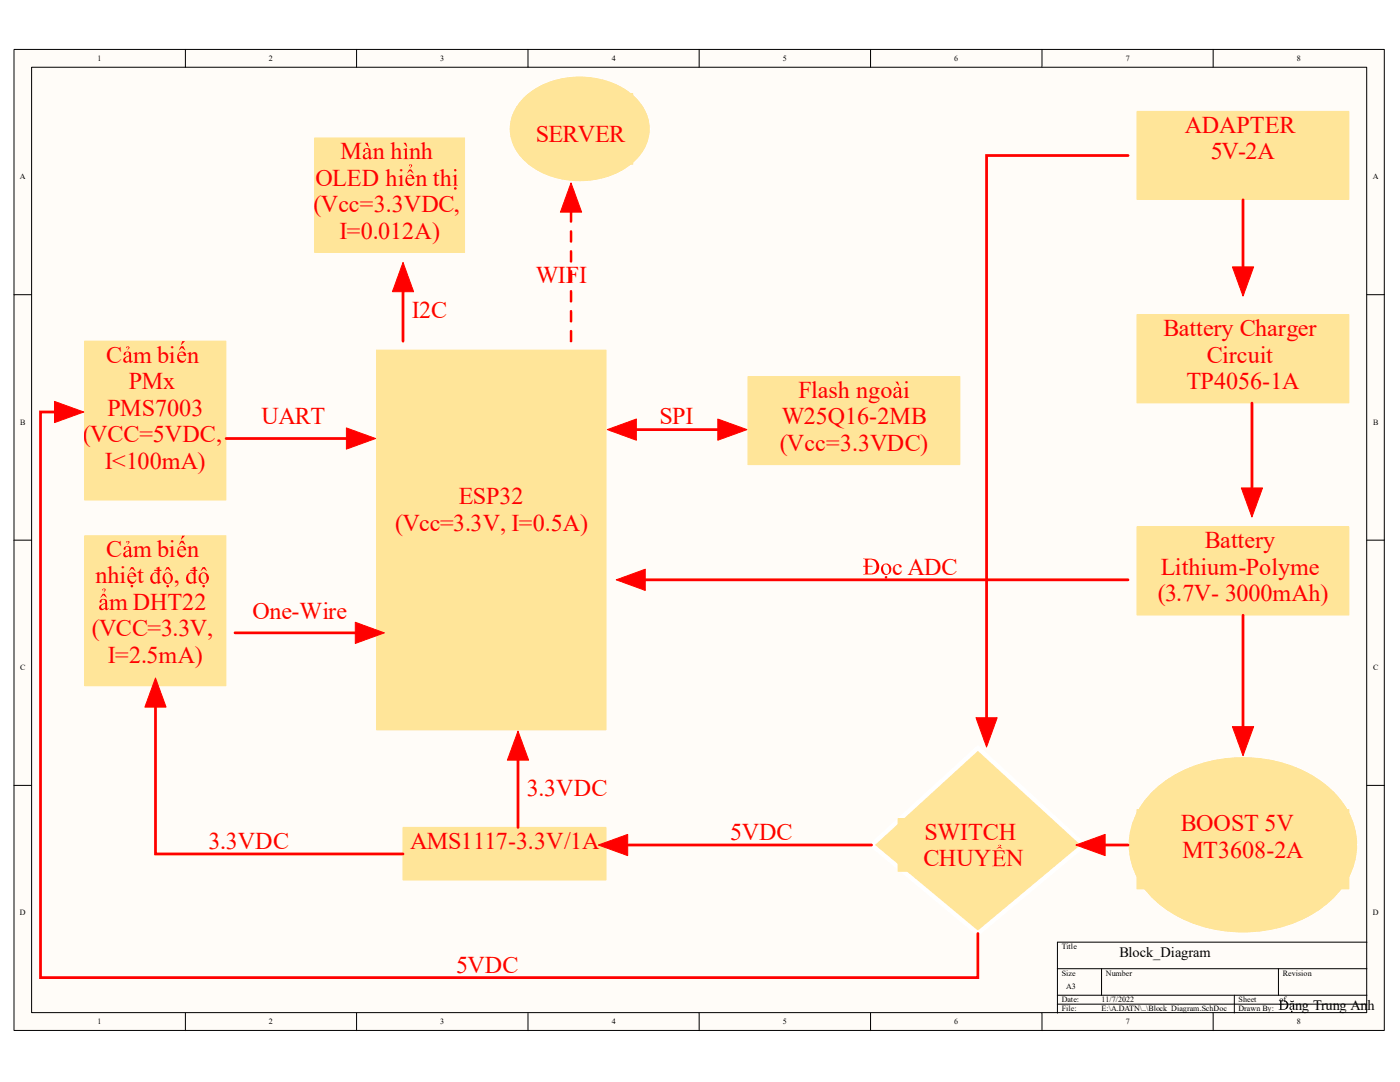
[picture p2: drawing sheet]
<svg xmlns="http://www.w3.org/2000/svg" width="279mm" height="216mm" viewBox="0 0 279 216" stroke-linecap="round" stroke-linejoin="round" font-family="sans-serif">
<path d="M2.8 9.9h273.5v195.7h-273.5z" fill="#fffcf8"/>
<path d="M2.8 9.9h273.5v195.7h-273.5z" fill="none" stroke="#000" stroke-width=".2"/>
<path d="M6.3 13.4h266.5v188.7h-266.5z" fill="#fffcf8"/>
<g fill="none" stroke="#000" stroke-width=".2">
<path d="M6.3 13.4h266.5v188.7h-266.5zM37 9.9v3.5M71.2 9.9v3.5M105.4 9.9v3.5M139.5 9.9v3.5M173.7 9.9v3.5M207.9 9.9v3.5M242.1 9.9v3.5M2.8 58.8h3.5M272.8 58.8h3.5M2.8 107.8h3.5M272.8 107.8h3.5"/>
<path d="M2.8 156.7h3.5M272.8 156.7h3.5M211 193.3h61.8M211 198.6h61.8M219.8 193.3v5.3M246.3 198.6v3.5M255.1 193.3v5.3M272.8 188h-61.8v14.1M37 202.1v3.6M71.2 202.1v3.6M105.4 202.1v3.6M139.5 202.1v3.6"/>
<path d="M173.7 202.1v3.6M207.9 202.1v3.6M211 200.4h61.8M242.1 202.1v3.6"/>
</g>
<path d="M75.1 69.8h45.8v75.8h-45.8z" fill="#ffe599"/>
<path d="M75.1 69.8h45.8v75.8h-45.8z" fill="none" stroke="#ffe599" stroke-width=".2"/>
<path d="M122.8 85.7h24.7" fill="none" stroke="#f00" stroke-width=".55"/>
<path d="M121.2 85.7l5.8-2.1v4.2z" fill="#f00"/>
<path d="M121.2 85.7l5.8-2.1v4.2z" fill="none" stroke="#f00" stroke-width=".2"/>
<path d="M143.3 83.6l5.8 2.1-5.8 2.1z" fill="#f00"/>
<path d="M143.3 83.6l5.8 2.1-5.8 2.1z" fill="none" stroke="#f00" stroke-width=".2"/>
<path d="M149.3 75.1h42.3v17.6h-42.3z" fill="#ffe599"/>
<path d="M149.3 75.1h42.3v17.6h-42.3z" fill="none" stroke="#ffe599" stroke-width=".2"/>
<path d="M178.4 77.5a.78 .78 0 0 1 .9-.3 .78 .78 0 0 1 .5 .7v1.1l.2 .2 .2-.2v.1l-.5 .4-.2-.4a.63 .63 0 0 1-.8 .3 .63 .63 0 0 1-.4-.7l.3-.4 .9-.3-.1-.4a.39 .39 0 0 0-.5-.2 .39 .39 0 0 0-.2 .5h-.3zM178.7 78.5a.42 .42 0 0 0 .1 .7 .42 .42 0 0 0 .7-.2v-.9zM178.7 76.2h.5l.3 .8z" fill="#f00"/>
<g fill="#000">
<path d="M255.2 199.6h.8a.97 .97 0 0 1 1.1 .9 .97 .97 0 0 1-1.1 1h-.8l.2-.1 .1-.2v-.7h-.3l.3-.1v-.6zM255.7 199.7v.7h.6l-.6 .1v.8a.83 .83 0 0 0 1.1-.8 .83 .83 0 0 0-1.1-.8z"/>
<path d="M257.5 200.3a.44 .44 0 0 1 .5-.1 .44 .44 0 0 1 .3 .4v.7h.2l-.3 .2-.2-.2-.1 .1a.36 .36 0 0 1-.6-.2 .36 .36 0 0 1 .4-.4l.3-.1v-.3a.23 .23 0 0 0-.3-.1 .23 .23 0 0 0-.1 .3h-.2zM257.7 200.9a.23 .23 0 0 0-.1 .3 .23 .23 0 0 0 .3 .1l.1-.1v-.5zM257.5 199.6a.51 .51 0 0 0 .8 0 .4 .4 0 0 1-.4 .4 .4 .4 0 0 1-.4-.4zM257.6 201.8a.15 .15 0 0 1 .3 0 .15 .15 0 0 1-.3 0z"/>
</g>
<path d="M62.8 27.5h29.9v22.9h-29.9z" fill="#ffe599"/>
<path d="M62.8 27.5h29.9v22.9h-29.9z" fill="none" stroke="#ffe599" stroke-width=".2"/>
<g fill="#f00">
<path d="M72.7 29.7a.74 .74 0 0 1 .8-.1 .74 .74 0 0 1 .5 .7v1.2l.3-.2v.2l-.5 .3-.2-.3a.6 .6 0 0 1-.9 .3 .6 .6 0 0 1-.2-.9l1.1-.5a.42 .42 0 0 0-.3-.7 .42 .42 0 0 0-.5 .6l-.3-.1zM73 30.8a.41 .41 0 0 0-.1 .6 .41 .41 0 0 0 .7-.1v-.8zM72.8 28.5h.6l.2 .8z"/>
<path d="M80.5 29.8l.7-.3v1.9l.3 .4h-1l.2-.2 .1-.3v-1.3zM80.5 28.5h.5l.3 .8z"/>
<path d="M81.2 35.2a.85 .85 0 0 1 1-.3 .85 .85 0 0 1 .5 .8h-1.5a.74 .74 0 0 0 .5 1 .74 .74 0 0 0 .9-.5 .89 .89 0 0 1-1 .9 .89 .89 0 0 1-.7-1.1zM81.4 35.2l-.2 .4h1a.47 .47 0 0 0-.2-.5 .47 .47 0 0 0-.6 .1zM81.7 33.8h.4l.4 .8-.7-.5-.6 .5zM81.6 32.9a.31 .31 0 0 1 .5-.1 .31 .31 0 0 1 0 .5l-.2 .3 .1-.7h-.2l-.1 .2z"/>
<path d="M90.6 34a.25 .25 0 0 1 .5 0 .25 .25 0 0 1-.5 0zM90.3 35.1l.8-.3v1.9l.3 .3h-1.1l.4-.3v-1.2l-.1-.3zM90.6 37.6a.27 .27 0 0 1 .5 0 .27 .27 0 0 1-.5 0z"/>
<path d="M113.8 65.9l-.1 2.2 .3 .2 .2-.2v-2l-.2-.3zM113.8 61.9l-.1 2.2 .3 .2 .2-.2v-2l-.2-.3zM113.8 57.9l-.1 2.2 .3 .3 .2-.3v-2l-.2-.2zM113.8 54l-.1 2.1 .3 .3 .2-.3v-2l-.2-.2zM113.8 50l-.1 2.2 .3 .2 .2-.2v-2l-.2-.3zM113.8 46l-.1 2.2 .3 .2 .2-.2v-2l-.2-.3zM113.8 42l-.1 2.2 .3 .2 .2-.2v-2l-.2-.2zM113.8 38.1l-.1 2.1 .3 .3 .2-.3v-2l-.2-.2z"/>
</g>
<path d="M114 36.5l2.1 5.8h-4.3z" fill="#f00"/>
<path d="M114 36.5l2.1 5.8h-4.3z" fill="none" stroke="#f00" stroke-width=".2"/>
<path d="M80.4 54v14.1" fill="none" stroke="#f00" stroke-width=".55"/>
<path d="M80.4 52.4l2.1 5.8h-4.2z" fill="#f00"/>
<path d="M80.4 52.4l2.1 5.8h-4.2z" fill="none" stroke="#f00" stroke-width=".2"/>
<path d="M104.7 19.1a17.2 17.2 0 0 1 22 0 8.6 8.6 0 0 1 0 13.2 17.3 17.3 0 0 1-22 0 8.6 8.6 0 0 1 0-13.2z" fill="#ffe599"/>
<path d="M104.7 19.1a17.2 17.2 0 0 1 22 0 8.6 8.6 0 0 1 0 13.2 17.3 17.3 0 0 1-22 0 8.6 8.6 0 0 1 0-13.2z" fill="none" stroke="#fff" stroke-width=".2"/>
<path d="M106.9 18.7h19.4v14.1h-19.4z" fill="#ffe599"/>
<path d="M106.9 18.7h19.4v14.1h-19.4z" fill="none" stroke="#ffe599" stroke-width=".2"/>
<path d="M16.9 106.9h28.2v29.9h-28.2z" fill="#ffe599"/>
<path d="M16.9 106.9h28.2v29.9h-28.2z" fill="none" stroke="#ffe599" stroke-width=".2"/>
<g fill="#f00">
<path d="M24.8 109.2a.78 .78 0 0 1 .8-.2 .78 .78 0 0 1 .6 .7v1.2l.3-.2v.2l-.5 .3-.2-.3a.64 .64 0 0 1-1.1 .1 .64 .64 0 0 1 .5-1l.6-.3v-.3a.39 .39 0 0 0-.6-.3 .39 .39 0 0 0-.2 .5h-.3zM25.1 110.3a.42 .42 0 0 0 .1 .6 .42 .42 0 0 0 .6-.2v-.8zM25.3 108a.32 .32 0 0 1 .5 0 .32 .32 0 0 1-.2 .5l-.2 .2 .3-.5-.3-.2v.3h-.2z"/>
<path d="M35.6 109.3a.86 .86 0 0 1 1-.3 .86 .86 0 0 1 .6 .8h-1.5a.74 .74 0 0 0 .4 1 .74 .74 0 0 0 1-.5 .89 .89 0 0 1-1 .9 .89 .89 0 0 1-.8-1.1zM35.9 109.3l-.2 .4h1a.5 .5 0 0 0-.3-.5 .5 .5 0 0 0-.5 .1zM36.1 107.9h.5l.4 .8-.7-.5-.6 .5zM36.4 106.9h.5l-.8 .8z"/>
<path d="M25.7 114.5a.86 .86 0 0 1 1-.2 .86 .86 0 0 1 .5 .8h-1.5a.74 .74 0 0 0 .5 .9 .74 .74 0 0 0 .9-.4 .86 .86 0 0 1-.8 .9 .86 .86 0 0 1-.9-.8v-.7zM25.9 114.5l-.2 .4h1a.48 .48 0 0 0-.2-.5 .48 .48 0 0 0-.6 .1zM26.2 113.2h.4l.5 .8-.8-.5-.6 .5zM26.1 117a.26 .26 0 0 1 .5 0 .26 .26 0 0 1-.5 0z"/>
<path d="M30.8 113.7h.7l-.1-.2-.3-.1 .6-.3 .1 .6h.4v.2h-.4l.1 2.1 .3 .2-.7 .3v-.3a.84 .84 0 0 1-1.1 .2 .84 .84 0 0 1-.4-1 1 1 0 0 1 .4-1 1 1 0 0 1 1.1 0v-.5h-.7zM30.7 114.4a1 1 0 0 0-.3 1.1 1 1 0 0 0 .8 .7l.3-.2v-1.1a.49 .49 0 0 0-.3-.5 .49 .49 0 0 0-.5 0z"/>
<path d="M32.8 114.5a1.09 1.09 0 0 1 1.7 .8 1.09 1.09 0 0 1-1.6 1 1.24 1.24 0 0 1-.1-1.8zM33 114.5a1.26 1.26 0 0 0 .6 1.8 1.13 1.13 0 0 0-.2-2zM33.3 113.2h.4l.5 .8-.8-.5-.5 .5zM33.2 117a.26 .26 0 0 1 .5 0 .26 .26 0 0 1-.5 0z"/>
<path d="M38.3 113.4l.7-.3v.6h.4v.2h-.4v2.1l.4 .2-.7 .3v-.3a.91 .91 0 0 1-1.3 .1 .91 .91 0 0 1-.2-1.2 .97 .97 0 0 1 1.5-.7v-.5h-.7v-.2h.7l-.1-.2zM37.8 114.6a.9 .9 0 0 0-.3 1 .9 .9 0 0 0 1 .5l.2-.1v-1.1a.51 .51 0 0 0-.4-.5 .51 .51 0 0 0-.5 .2z"/>
<path d="M40 114.5a1.08 1.08 0 0 1 1.5 .1 1.08 1.08 0 0 1-.2 1.5 1.08 1.08 0 0 1-1.5 0 1.34 1.34 0 0 1 .2-1.6zM40.2 114.5a1.28 1.28 0 0 0 .5 1.8h.2a1.23 1.23 0 0 0-.3-2zM40.5 113.2h.4l.4 .8-.7-.5-.6 .5zM40.4 117a.25 .25 0 0 1 .5 0 .25 .25 0 0 1-.5 0z"/>
<path d="M20.1 119.7a.77 .77 0 0 1 .8-.2 .77 .77 0 0 1 .5 .7v1.2l.1 .1 .2-.2v.1l-.4 .4-.3-.1v-.3a.63 .63 0 0 1-.7 .3 .63 .63 0 0 1-.5-.6l.2-.4 1-.4a.4 .4 0 0 0-.2-.6 .4 .4 0 0 0-.5 .4 .21 .21 0 0 1-.2 .2 .21 .21 0 0 1-.2-.2zM20.4 120.7a.39 .39 0 0 0-.2 .6 .39 .39 0 0 0 .6 .1l.2-.2v-.8zM20.5 118.5h.4l.4 .8-.7-.6-.6 .6zM20.4 117.6a.36 .36 0 0 1 .7-.1 .36 .36 0 0 1-.3 .6l-.1 .1 .1-.6h-.2l-.1 .2z"/>
</g>
<path d="M16.9 68.1h28.2v31.7h-28.2z" fill="#ffe599"/>
<path d="M16.9 68.1h28.2v31.7h-28.2z" fill="none" stroke="#ffe599" stroke-width=".2"/>
<g fill="#f00">
<path d="M24.8 70.4a.78 .78 0 0 1 .8-.2 .78 .78 0 0 1 .6 .7v1.2l.3-.2v.2l-.5 .3-.2-.3a.64 .64 0 0 1-1.1 .1 .64 .64 0 0 1 .5-1l.6-.3v-.3a.39 .39 0 0 0-.6-.3 .39 .39 0 0 0-.2 .5h-.3zM25.2 71.4a.42 .42 0 0 0-.1 .6 .42 .42 0 0 0 .7-.1v-.8zM25.3 69.2a.32 .32 0 0 1 .5 0 .32 .32 0 0 1-.2 .5l-.2 .2 .3-.5-.3-.2v.2h-.2z"/>
<path d="M35.6 70.4a.86 .86 0 0 1 1-.2 .86 .86 0 0 1 .6 .8h-1.5a.74 .74 0 0 0 .4 .9 .74 .74 0 0 0 1-.4 .89 .89 0 0 1-1 .9 .89 .89 0 0 1-.8-1.1zM35.9 70.4l-.2 .5h1a.5 .5 0 0 0-.3-.6 .5 .5 0 0 0-.5 .1zM36.1 69.1h.5l.4 .8-.7-.5-.6 .5zM36.4 68.1h.5l-.8 .7z"/>
</g>
<path d="M46.9 126.3h28.2" fill="none" stroke="#f00" stroke-width=".55"/>
<path d="M70.9 124.2l5.8 2.1-5.8 2.1z" fill="#f00"/>
<path d="M70.9 124.2l5.8 2.1-5.8 2.1z" fill="none" stroke="#f00" stroke-width=".2"/>
<path d="M45.1 87.5h28.3" fill="none" stroke="#f00" stroke-width=".55"/>
<path d="M69.1 85.4l5.9 2.1-5.9 2.1z" fill="#f00"/>
<path d="M69.1 85.4l5.9 2.1-5.9 2.1z" fill="none" stroke="#f00" stroke-width=".2"/>
<path d="M80.4 165.1h40.5v10.5h-40.5z" fill="#ffe599"/>
<path d="M80.4 165.1h40.5v10.5h-40.5z" fill="none" stroke="#ffe599" stroke-width=".2"/>
<path d="M226.9 62.8h42.3v17.6h-42.3z" fill="#ffe599"/>
<path d="M226.9 62.8h42.3v17.6h-42.3z" fill="none" stroke="#ffe599" stroke-width=".2"/>
<path d="M226.9 22.2h42.3v17.6h-42.3z" fill="#ffe599"/>
<path d="M226.9 22.2h42.3v17.6h-42.3z" fill="none" stroke="#ffe599" stroke-width=".2"/>
<path d="M248.1 39.9v17.6" fill="none" stroke="#f00" stroke-width=".55"/>
<path d="M246 53.3h4.2l-2.1 5.8z" fill="#f00"/>
<path d="M246 53.3h4.2l-2.1 5.8z" fill="none" stroke="#f00" stroke-width=".2"/>
<path d="M226.9 105.1h42.3v17.6h-42.3z" fill="#ffe599"/>
<path d="M226.9 105.1h42.3v17.6h-42.3z" fill="none" stroke="#ffe599" stroke-width=".2"/>
<path d="M249.9 80.4v21.2" fill="none" stroke="#f00" stroke-width=".55"/>
<path d="M247.7 97.4h4.3l-2.1 5.8z" fill="#f00"/>
<path d="M247.7 97.4h4.3l-2.1 5.8z" fill="none" stroke="#f00" stroke-width=".2"/>
<path d="M229.3 158.4a26.3 26.3 0 0 1 22.9-7.2 23.2 23.2 0 0 1 16.6 9.8 14.3 14.3 0 0 1-2 17.7 26 26 0 0 1-20.8 7.4 24.5 24.5 0 0 1-17.7-8.6 14.3 14.3 0 0 1 1-19.1z" fill="#ffe599"/>
<path d="M229.3 158.4a26.3 26.3 0 0 1 22.9-7.2 23.2 23.2 0 0 1 16.6 9.8 14.3 14.3 0 0 1-2 17.7 26 26 0 0 1-20.8 7.4 24.5 24.5 0 0 1-17.7-8.6 14.3 14.3 0 0 1 1-19.1z" fill="none" stroke="#fff" stroke-width=".2"/>
<path d="M226.9 161.5h42.3v15.9h-42.3z" fill="#ffe599"/>
<path d="M226.9 161.5h42.3v15.9h-42.3z" fill="none" stroke="#ffe599" stroke-width=".2"/>
<path d="M248.1 122.8v26.4" fill="none" stroke="#f00" stroke-width=".55"/>
<path d="M246 145h4.2l-2.1 5.8z" fill="#f00"/>
<path d="M246 145h4.2l-2.1 5.8z" fill="none" stroke="#f00" stroke-width=".2"/>
<path d="M225.1 31h-28.2v116.4" fill="none" stroke="#f00" stroke-width=".55"/>
<path d="M194.8 143.2h4.2l-2.1 5.9z" fill="#f00"/>
<path d="M194.8 143.2h4.2l-2.1 5.9z" fill="none" stroke="#f00" stroke-width=".2"/>
<path d="M173.9 168.6l21.3-19.4 21.1 19.4-21.1 17.7z" fill-rule="evenodd" fill="#ffe599"/>
<path d="M173.9 168.6l21.3-19.4 21.1 19.4-21.1 17.7z" fill="none" stroke="#fff" stroke-width=".89"/>
<path d="M179.2 163.3h30v10.6h-30z" fill="#ffe599"/>
<path d="M179.2 163.3h30v10.6h-30z" fill="none" stroke="#ffe599" stroke-width=".2"/>
<path d="M198 169.7h2.4l.1 .7h-.1l-.3-.5-1.2-.1v1.3h.7a.44 .44 0 0 0 .5-.5l.1 1.1-.3-.4h-1v1.3l.8 .1a1.02 1.02 0 0 0 1-.7l-.3 .8h-2.4l.3-.1 .2-.4-.1-2.3zM198.9 169.4l.4-.4h.4l.4 .4-.6-.2zM199.3 168.6h.4l.1 .2-.4 .2 .2-.4-.4 .2z" fill="#f00"/>
<path d="M216.3 168.6h8.8" fill="none" stroke="#f00" stroke-width=".55"/>
<path d="M214.7 168.6l5.9-2.1v4.2z" fill="#f00"/>
<path d="M214.7 168.6l5.9-2.1v4.2z" fill="none" stroke="#f00" stroke-width=".2"/>
<path d="M121 168.6h52.9" fill="none" stroke="#f00" stroke-width=".55"/>
<path d="M119.4 168.6l5.9-2.1v4.2z" fill="#f00"/>
<path d="M119.4 168.6l5.9-2.1v4.2z" fill="none" stroke="#f00" stroke-width=".2"/>
<path d="M103.4 147.4v17.7" fill="none" stroke="#f00" stroke-width=".55"/>
<path d="M103.4 145.9l2.1 5.8h-4.2z" fill="#f00"/>
<path d="M103.4 145.9l2.1 5.8h-4.2z" fill="none" stroke="#f00" stroke-width=".2"/>
<path d="M31 136.9v33.5h49.4" fill="none" stroke="#f00" stroke-width=".55"/>
<path d="M31 135.3l2.1 5.8h-4.2z" fill="#f00"/>
<path d="M31 135.3l2.1 5.8h-4.2z" fill="none" stroke="#f00" stroke-width=".2"/>
<path d="M15.1 82.2h-7v112.9h187.1v-8.8" fill="none" stroke="#f00" stroke-width=".55"/>
<path d="M10.9 80.1l5.8 2.1-5.8 2.1z" fill="#f00"/>
<path d="M10.9 80.1l5.8 2.1-5.8 2.1z" fill="none" stroke="#f00" stroke-width=".2"/>
<path d="M124.5 115.7h100.6" fill="none" stroke="#f00" stroke-width=".55"/>
<path d="M123 115.7l5.8-2.1v4.2z" fill="#f00"/>
<path d="M123 115.7l5.8-2.1v4.2z" fill="none" stroke="#f00" stroke-width=".2"/>
<g fill="#f00">
<path d="M172.3 111.5h1.3a1.61 1.61 0 0 1 1.9 1.5 1.61 1.61 0 0 1-1.8 1.6h-1.4l.4-.2v-.3v-1h-.4v-.2h.4v-1.1zM173.2 111.7v1.2h.9v.2h-.9v1.3a1.4 1.4 0 0 0 1.7-1.2 1.4 1.4 0 0 0-1.5-1.5z"/>
<path d="M176.2 112.7a1.07 1.07 0 0 1 1.5 .2 1.07 1.07 0 0 1-.2 1.5 1.07 1.07 0 0 1-1.4-.1 1.22 1.22 0 0 1 .1-1.6zM176.5 112.6a1.23 1.23 0 0 0 .4 2 1.08 1.08 0 0 0 .2-1.9zM176.6 115.2a.25 .25 0 0 1 .5 0 .25 .25 0 0 1-.5 0z"/>
</g>
<g font-size="4.8" fill="#f00">
<text x="106.9" y="28.2">SERVER</text>
<text x="236.5" y="26.5">ADAPTER</text>
<text x="67.9" y="31.7">M n h nh</text>
<text x="241.6" y="31.7">5V-2A</text>
<text x="63" y="37.1">OLED hi n th</text>
<text x="62.6" y="42.4">(Vcc=3.3VDC,</text>
<text x="67.7" y="47.7">I=0.012A)</text>
<text x="106.9" y="56.4">WIFI</text>
<text x="82.2" y="63.5">I2C</text>
<text x="232.2" y="67.1">Battery Charger</text>
<text x="21.2" y="72.3">C m bi n</text>
<text x="25.7" y="77.6">PMx</text>
<text x="236.8" y="77.6">TP4056-1A</text>
<text x="240.8" y="72.3">Circuit</text>
<text x="21.5" y="82.9">PMS7003</text>
<text x="159.3" y="79.4">Flash ngo i</text>
<text x="16.5" y="88.2">(VCC=5VDC,</text>
<text x="52.2" y="84.7">UART</text>
<text x="131.6" y="84.7">SPI</text>
<text x="155.6" y="90">(Vcc=3.3VDC)</text>
<text x="156" y="84.7">W25Q16-2MB</text>
<text x="20.9" y="93.5">I&lt;100mA)</text>
<text x="91.6" y="100.6">ESP32</text>
<text x="78.9" y="105.9">(Vcc=3.3V, I=0.5A)</text>
<text x="21.2" y="111.2">C m bi n</text>
<text x="240.5" y="109.4">Battery</text>
<text x="19.1" y="116.4">nhi t</text>
<text x="34.7" y="116.4">,</text>
<text x="178.1" y="114.6">c ADC</text>
<text x="231.1" y="120">(3.7V- 3000mAh)</text>
<text x="231.7" y="114.6">Lithium-Polyme</text>
<text x="21.8" y="121.7">m DHT22</text>
<text x="50.4" y="123.5">One-Wire</text>
<text x="18.3" y="127">(VCC=3.3V,</text>
<text x="21.5" y="132.3">I=2.5mA)</text>
<text x="105.2" y="158.8">3.3VDC</text>
<text x="145.7" y="167.6">5VDC</text>
<text x="184.5" y="167.6">SWITCH</text>
<text x="235.6" y="165.8">BOOST 5V</text>
<text x="41.6" y="169.4">3.3VDC</text>
<text x="81.8" y="169.4">AMS1117-3.3V/1A</text>
<text x="184.3" y="172.8">CHUY N</text>
<text x="236" y="171.2">MT3608-2A</text>
<text x="91" y="194.1">5VDC</text>
</g>
<g font-size="2.9">
<text x="223.4" y="190.9">Block_Diagram</text>
<text x="258.5" y="201.5">ng Trung Anh</text>
</g>
<g font-size="1.6">
<text x="19.5" y="12.1">1</text>
<text x="53.6" y="12.1">2</text>
<text x="87.8" y="12.1">3</text>
<text x="122.1" y="12.1">4</text>
<text x="156.3" y="12.1">5</text>
<text x="190.5" y="12.1">6</text>
<text x="224.7" y="12.1">7</text>
<text x="258.8" y="12.1">8</text>
<text x="4" y="35.8">A</text>
<text x="274" y="35.8">A</text>
<text x="4" y="84.7">B</text>
<text x="274" y="84.7">B</text>
<text x="4" y="133.6">C</text>
<text x="274" y="133.6">C</text>
<text x="4" y="182.6">D</text>
<text x="274" y="182.6">D</text>
<text x="211.9" y="189.4">Title</text>
<text x="211.9" y="194.7">Size</text>
<text x="212.8" y="197.4">A3</text>
<text x="220.7" y="194.7">Number</text>
<text x="256" y="194.7">Revision</text>
<text x="211.9" y="200">Date:</text>
<text x="211.9" y="201.8">File:</text>
<text x="219.8" y="200">11/7/2022</text>
<text x="219.8" y="201.8">E:\A.DATN\..\Block_Diagram.SchDoc</text>
<text x="247.2" y="200">Sheet</text>
<text x="247.2" y="201.8">Drawn By:</text>
<text x="255.4" y="200">of</text>
<text x="19.5" y="204.4">1</text>
<text x="53.6" y="204.4">2</text>
<text x="87.8" y="204.4">3</text>
<text x="122.1" y="204.4">4</text>
<text x="156.3" y="204.4">5</text>
<text x="190.5" y="204.4">6</text>
<text x="224.7" y="204.4">7</text>
<text x="258.8" y="204.4">8</text>
</g>
</svg>
